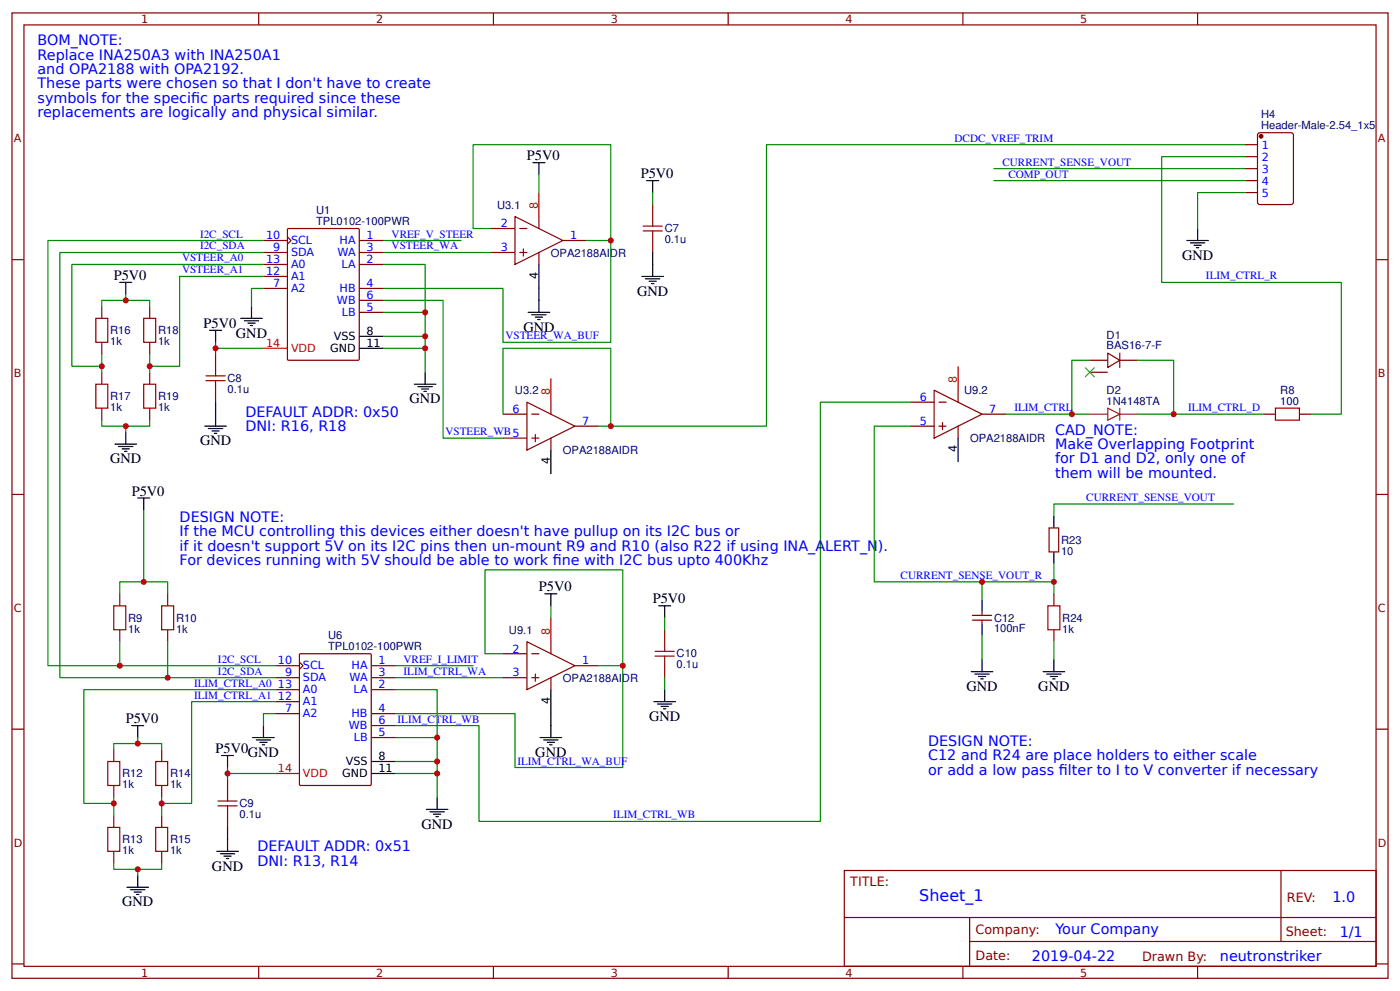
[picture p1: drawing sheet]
<svg xmlns="http://www.w3.org/2000/svg" width="309mm" height="219mm" viewBox="0 0 309 219" stroke-linecap="round" stroke-linejoin="round" font-family="sans-serif">
<g fill="none" stroke="#800" stroke-width=".26">
<path d="M2.6 2.9h304.1v213.2h-304.1zM5.3 5.5h298.7v208h-298.7zM57.1 2.9v2.6M109 2.9v2.6M160.9 2.9v2.6M212.7 2.9v2.6M264.6 2.9v2.6M275.2 32h2.6M275.2 34.6h2.6M275.2 37.3h2.6M275.2 39.9h2.6M277.9 29.6l.4-.3h6.9l.5 .3 .1 15.1-.3 .4-7.2 .1-.4-.3z"/>
<path d="M2.6 57.4h2.7M58.2 53.1h5.3M58.2 58.4h5.3M58.2 55.8h5.3M63.5 52.3l.8 .8-.8 .8M63.5 50.6l.3-.1h15.3l.2 .1 .1 28.7-.2 .3h-15.4l-.3-.1zM79.4 53.1h5.3M79.4 58.4h5.3M79.4 55.8h5.3M108.5 55.8h5.3M108.5 50.5h5.3M113.8 47.8l10.6 5.3-10.6 5.3z"/>
<path d="M114.8 55.8h1.6M114.8 50.5h1.6M115.6 55v1.6M119.1 47.8v2.7M119.1 55.8v2.6M124.4 53.1h5.2M144.2 45.2v2.6M144.2 53.1v2.7M275.2 42.5h2.6M304 57.4h2.7M22.5 67.7v2.6M22.5 75.6v2.7"/>
<path d="M33.1 67.7v2.6M33.1 75.6v2.7M47.6 78.3v2.6M58.2 63.7h5.3M58.2 61.1h5.3M79.4 63.7h5.3M79.4 69h5.3M79.4 66.4h5.3M240.8 79.6h3.9M244.7 78l2.7 1.6-2.7 1.6zM247.4 78v3.2M247.4 79.6h4"/>
<path d="M22.5 82.2v2.7M22.5 90.2v2.6M33.1 82.2v2.7M33.1 90.2v2.6M47.6 86.2v2.6M111.1 91.5h5.3M111.1 96.8h5.3M116.4 88.8l10.6 5.3-10.6 5.3zM117.5 91.5h1.6M117.5 96.8h1.6M118.3 96v1.6M121.7 88.8v2.7"/>
<path d="M121.7 96.8v2.6M127 94.1h5.3M201.1 94.1h5.3M201.1 88.8h5.3M206.4 86.2l10.6 5.3-10.6 5.3zM207.4 94.1h1.6M207.4 88.8h1.6M208.2 93.3v1.6M211.7 86.2v2.6M211.7 94.1v2.7M217 91.5h5.2M240.8 82.2h3.9"/>
<path d="M279.1 91.5h2.7M287.1 91.5h2.6M2.6 109.2h2.7M231.8 116.6h2.1v5.3h-2.1zM304 109.2h2.7M26.5 131.2v2.6M26.5 139.1v2.7M37 131.2v2.6M37 139.1v2.7M146.8 139.1v2.7M214.8 137h4.3M214.8 135.9h4.3"/>
<path d="M217 135.1v.8M217 137v.8M232.8 131.2v2.6M232.8 139.1v2.7M60.9 147.1h5.2M60.9 152.3h5.2M60.9 149.7h5.2M60.9 157.6h5.2M60.9 155h5.2M66.1 146.3l.8 .8-.8 .7M66.2 144.5l.2-.1h15.4l.2 .1v28.7l-.1 .3h-15.5l-.2-.1zM82 147.1h5.3"/>
<path d="M82 152.3h5.3M82 149.7h5.3M82 157.6h5.3M111.1 149.7h5.3M111.1 144.4h5.3M116.4 141.8l10.6 5.3-10.6 5.2zM117.5 149.7h1.6M117.5 144.4h1.6M118.3 148.9v1.6M121.7 141.8v2.6M121.7 149.7v2.6M127 147.1h5.3"/>
<path d="M146.8 147.1v2.6M2.6 161.1h2.7M25.1 165.6v2.6M25.1 173.5v2.7M35.7 165.6v2.6M35.7 173.5v2.7M50.3 172.2v2.6M82 162.9h5.3M82 160.3h5.3M304 161.1h2.7M25.1 180.1v2.7M25.1 188.1v2.6"/>
<path d="M35.7 180.1v2.7M35.7 188.1v2.6M50.3 180.1v2.7M186.5 192.3h117.5v21.2h-117.5zM283 192.3v15.7M2.6 212.9h2.7M57.1 213.5v2.6M109 213.5v2.6M160.9 213.5v2.6M186.6 202.7h117.3M212.7 213.5v2.6M214.2 208h89.7"/>
<path d="M214.2 202.7v10.6M264.6 213.5v2.6M304 212.9h2.7"/>
</g>
<g fill="none" stroke="#000" stroke-width=".26">
<path d="M117.7 35.9h2.7M119.1 35.9v2.7M142.9 39.9h2.6M144.2 39.9v2.6M119.1 58.4v10.6M144.2 55.8v5.3M262.2 53.1h4.8M263 53.7h3.2M263.8 54.2h1.6M264.3 54.7h.5M264.6 50.5v2.6M26.5 62.4h2.6"/>
<path d="M27.8 62.4v2.6M46.3 73h2.6M47.6 73v2.6M53.2 70.3h4.7M54 70.9h3.1M54.8 71.4h1.6M55.3 71.9h.5M55.6 67.7v2.6M79.4 74.3h5.3M79.4 76.9h5.3M116.7 69h4.7M117.5 69.5h3.1"/>
<path d="M118.3 70.1h1.6M118.8 70.6h.5M141.8 61.1h4.8M142.6 61.6h3.2M143.4 62.1h1.6M143.9 62.7h.6M25.4 98.1h4.8M26.2 98.6h3.2M27 99.2h1.6M27.5 99.7h.5M27.8 95.5v2.6M45.2 94.1h4.8"/>
<path d="M46 94.7h3.2M46.8 95.2h1.6M47.4 95.7h.5M47.6 88.8v5.3M91.5 84.9h4.8M92.3 85.4h3.2M93.1 85.9h1.6M93.7 86.5h.5M93.9 82.2v2.7M121.7 99.4v5.3M211.7 96.8v5.3M30.4 110h2.7"/>
<path d="M31.7 110v2.7M232.8 114v2.6M120.4 131.2h2.6M121.7 131.2v2.6M145.5 133.8h2.7M146.8 133.8v2.7M217 132.5v2.6M217 137.8v2.6M232.8 121.9v2.7M121.7 152.3v10.6M144.5 155h4.7M145.3 155.5h3.1"/>
<path d="M146 156.1h1.6M146.6 156.6h.5M146.8 152.3v2.7M214.6 148.4h4.7M215.4 148.9h3.1M216.2 149.4h1.6M216.7 150h.5M217 145.7v2.7M230.5 148.4h4.7M231.2 148.9h3.2M232 149.4h1.6M232.6 150h.5"/>
<path d="M232.8 145.7v2.7M29.1 160.3h2.6M30.4 160.3v2.6M48.9 166.9h2.7M50.3 166.9v2.6M55.8 162.9h4.8M56.6 163.5h3.2M57.4 164h1.6M57.9 164.5h.6M58.2 160.3v2.6M82 168.2h5.3M82 170.9h5.3"/>
<path d="M94.2 178.8h4.8M95 179.3h3.2M95.8 179.9h1.6M96.6 176.2v2.6M119.3 162.9h4.8M120.1 163.5h3.2M120.9 164h1.6M121.4 164.5h.6M28 196h4.8M28.8 196.5h3.2M29.6 197.1h1.6M30.2 197.6h.5"/>
<path d="M30.4 193.4v2.6M47.9 188.1h4.8M48.7 188.6h3.2M49.5 189.1h1.6M50 189.7h.5M50.3 182.8v5.3M96.3 180.4h.5"/>
</g>
<path d="M119.1 42.5v5.3M47.6 75.6v2.7M58.2 76.9h5.3M121.7 83.6v5.2M211.7 80.9v5.3M121.7 136.5v5.3M50.3 169.5v2.7M60.9 170.9h5.2" fill="none" stroke="#f00" stroke-width=".26"/>
<g fill="none" stroke="#080" stroke-width=".26">
<path d="M119.1 38.6v3.9M219.6 37.3h55.6M219.6 39.9h55.6M275.2 32h-105.9v62.1h-34.4M275.2 34.6h-18.6v27.8h39.7v29.1h-6.6M58.2 53.1h-47.6v94h50.3M58.2 55.8h-45v93.9h47.7M58.2 58.4h-42.3v22.5h6.6M84.7 58.4h9.2v23.8M84.7 55.8h23.8M84.7 53.1h17.2M108.5 50.5h-4v-18.5h30.4v21.1h-5.3"/>
<path d="M134.9 53.1v22.5h-23.8v-11.9h-26.4M144.2 42.5v2.7M275.2 42.5h-10.6v8M22.5 67.7v-1.3h10.6v1.3M22.5 78.3v3.9M27.8 65v1.4M33.1 78.3v3.9M47.6 76.9h10.6M58.2 61.1h-18.5v19.8h-6.6M58.2 63.7h-2.6v4M84.7 66.4h13.2v30.4h13.2M84.7 76.9h9.2"/>
<path d="M84.7 69h9.2M84.7 74.3h9.2M240.8 79.6h-4v11.9h4M251.4 79.6h7.9v11.9M22.5 92.8v1.3h10.6v-1.3M27.8 94.1v1.4M111.1 91.5v-14.6h23.8v17.2h-2.6M201.1 88.8h-19.9v92.7h-75.4v-21.2h-18.5M201.1 94.1h-8v34.4h23.9M222.2 91.5h14.6M251.4 91.5h27.7M31.7 112.7v15.8"/>
<path d="M272.5 111.3h-39.7v2.7M26.5 131.2v-2.7h10.5v2.7M121.7 133.8v2.7M146.8 136.5v2.6M232.8 128.5h-15.8v4M232.8 124.6v6.6M26.5 141.8v5.3M37 141.8v7.9M60.9 152.3h-42.4v25.2h6.6M60.9 155h-18.6v22.5h-6.6M60.9 157.6h-2.7v2.7M87.3 152.3h9.3v23.9"/>
<path d="M87.3 149.7h23.8M87.3 147.1h17.2M111.1 144.4h-3.9v-18.5h30.4v21.2h-5.3M137.6 147.1v22.4h-23.8v-11.9h-26.5M146.8 149.7v2.6M217 140.4v5.3M232.8 141.8v3.9M25.1 165.6v-1.3h10.6v1.3M25.1 176.2v3.9M30.4 162.9v1.4M35.7 176.2v3.9M50.3 170.9h10.6"/>
<path d="M87.3 170.9h9.3M87.3 162.9h9.3M87.3 168.2h9.3M25.1 190.7v1.3h10.6v-1.3M30.4 192v1.4"/>
</g>
<g fill="none" stroke="#a00000" stroke-width=".26">
<path d="M142.1 51h4.2M142.1 50h4.2M144.2 47.8v2.2M144.2 51v2.1M21.2 70.3h2.6v5.3h-2.6zM31.7 70.3h2.7v5.3h-2.7zM21.2 84.9h2.6v5.3h-2.6zM31.7 84.9h2.7v5.3h-2.7zM45.5 84.1h4.2M45.5 83h4.2M47.6 80.9v2.1M47.6 84.1v2.1"/>
<path d="M281.8 90.2h5.3v2.6h-5.3zM25.1 133.8h2.7v5.3h-2.7zM35.7 133.8h2.7v5.3h-2.7zM231.5 133.8h2.7v5.3h-2.7zM144.7 144.9h4.3M144.7 143.9h4.3M146.8 141.8v2.1M146.8 144.9v2.2M23.8 168.2h2.7v5.3h-2.7zM34.4 168.2h2.6v5.3h-2.6zM48.2 178h4.2M48.2 177h4.2"/>
<path d="M50.3 174.8v2.2M50.3 178v2.1M23.8 182.8h2.7v5.3h-2.7zM34.4 182.8h2.6v5.3h-2.6z"/>
</g>
<path d="M240.8 91.5h3.9M244.7 90.2l2.7 1.3-2.7 1.3zM247.4 90.2v2.6M247.4 91.5h4" fill="none" stroke="#8d2323" stroke-width=".26"/>
<path d="M239.7 81.2l2.1 2.1zM241.8 81.2l-2.1 2.1z" fill="#000" stroke="#3c3" stroke-width=".26"/>
<circle cx="278.6" cy="30.1" r=".4" fill="#800" stroke="#800" stroke-width=".26"/>
<g fill="#c00">
<circle cx="217" cy="128.5" r=".66"/>
<circle cx="93.9" cy="74.3" r=".66"/>
<circle cx="96.6" cy="170.9" r=".66"/>
<circle cx="96.6" cy="162.9" r=".66"/>
<circle cx="236.8" cy="91.5" r=".66"/>
<circle cx="134.9" cy="94.1" r=".66"/>
<circle cx="22.5" cy="80.9" r=".66"/>
<circle cx="35.7" cy="177.5" r=".66"/>
<circle cx="30.4" cy="192" r=".66"/>
<circle cx="30.4" cy="164.3" r=".66"/>
<circle cx="26.5" cy="147.1" r=".66"/>
<circle cx="50.3" cy="170.9" r=".66"/>
<circle cx="137.6" cy="147.1" r=".66"/>
<circle cx="134.9" cy="53.1" r=".66"/>
<circle cx="47.6" cy="76.9" r=".66"/>
<circle cx="37" cy="149.7" r=".66"/>
<circle cx="31.7" cy="128.5" r=".66"/>
<circle cx="25.1" cy="177.5" r=".66"/>
<circle cx="27.8" cy="66.4" r=".66"/>
<circle cx="27.8" cy="94.1" r=".66"/>
<circle cx="33.1" cy="80.9" r=".66"/>
<circle cx="259.3" cy="91.5" r=".66"/>
<circle cx="232.8" cy="128.5" r=".66"/>
<circle cx="96.6" cy="168.2" r=".66"/>
<circle cx="93.9" cy="69" r=".66"/>
<circle cx="93.9" cy="76.9" r=".66"/>
</g>
<text font-size="3.5" fill="#00f" x="203.1" y="199.1">Sheet_1</text>
<g font-size="3.2" fill="#00f">
<text x="8.3" y="10">BOM_NOTE:</text>
<text x="8.3" y="13.2">Replace INA250A3 with INA250A1</text>
<text x="8.3" y="16.4">and OPA2188 with OPA2192.</text>
<text x="8.3" y="19.5">These parts were chosen so that I don't have to create</text>
<text x="8.3" y="22.7">symbols for the specifc parts required since these</text>
<text x="42.2" y="22.7">i</text>
<text x="8.3" y="25.9">replacements are logically and physical similar.</text>
<text x="54.2" y="92.1">DEFAULT ADDR: 0x50</text>
<text x="54.2" y="95.2">DNI: R16, R18</text>
<text x="233.1" y="96">CAD_NOTE:</text>
<text x="233.1" y="99.2">Make Overlapping Footprint</text>
<text x="233.1" y="102.3">for D1 and D2, only one of</text>
<text x="233.1" y="105.5">them will be mounted.</text>
<text x="39.7" y="115.3">DESIGN NOTE:</text>
<text x="39.7" y="118.5">If the MCU controlling this devices either doesn't have pullup on its I2C bus or</text>
<text x="39.7" y="121.7">if it doesn't support 5V on its I2C pins then un-mount R9 and R10 (also R22 if using INA_ALERT_N).</text>
<text x="39.7" y="124.8">For devices running with 5V should be able to work fne with I2C bus upto 400Khz</text>
<text x="122.1" y="124.8">i</text>
<text x="205.1" y="164.8">DESIGN NOTE:</text>
<text x="205.1" y="168">C12 and R24 are place holders to either scale</text>
<text x="205.1" y="171.1">or add a low pass flter to I to V converter if necessary</text>
<text x="233.9" y="171.1">i</text>
<text x="56.9" y="188.1">DEFAULT ADDR: 0x51</text>
<text x="56.9" y="191.2">DNI: R13, R14</text>
<text x="294.4" y="199.2">1.0</text>
<text x="233.2" y="206.4">Your Company</text>
<text x="296" y="207">1/1</text>
<text x="228" y="212.3">2019-04-22</text>
<text x="269.5" y="212.2">neutronstriker</text>
</g>
<g font-size="3.2">
<text x="116.4" y="35.4">P5V0</text>
<text x="141.6" y="39.4">P5V0</text>
<text x="261.1" y="57.4">GND</text>
<text x="25.1" y="61.9">P5V0</text>
<text x="140.8" y="65.3">GND</text>
<text x="45" y="72.4">P5V0</text>
<text x="52.1" y="74.6">GND</text>
<text x="115.6" y="73.2">GND</text>
<text x="90.5" y="89.1">GND</text>
<text x="44.2" y="98.4">GND</text>
<text x="24.3" y="102.3">GND</text>
<text x="29.1" y="109.5">P5V0</text>
<text x="119.1" y="130.7">P5V0</text>
<text x="144.2" y="133.3">P5V0</text>
<text x="213.5" y="152.6">GND</text>
<text x="229.4" y="152.6">GND</text>
<text x="27.8" y="159.8">P5V0</text>
<text x="143.4" y="159.2">GND</text>
<text x="47.6" y="166.4">P5V0</text>
<text x="54.8" y="167.2">GND</text>
<text x="118.3" y="167.2">GND</text>
<text x="93.1" y="183">GND</text>
<text x="46.8" y="192.3">GND</text>
<text x="27" y="200.2">GND</text>
</g>
<g font-size="2.8" fill="#800">
<text x="187.9" y="195.7">TITLE:</text>
<text x="284.3" y="199.2">REV:</text>
<text x="215.5" y="206.4">Company:</text>
<text x="284.1" y="206.9">Sheet:</text>
<text x="215.5" y="212.1">Date:</text>
<text x="252.3" y="212.2">Drawn By:</text>
</g>
<g font-size="2.5" fill="#800">
<text x="31.2" y="5.1">1</text>
<text x="83.1" y="5.1">2</text>
<text x="134.9" y="5.1">3</text>
<text x="186.8" y="5.1">4</text>
<text x="238.7" y="5.1">5</text>
<text x="3" y="31.4">A</text>
<text x="304.4" y="31.4">A</text>
<text x="3" y="83.3">B</text>
<text x="304.4" y="83.3">B</text>
<text x="3" y="135.1">C</text>
<text x="304.4" y="135.1">C</text>
<text x="3" y="187">D</text>
<text x="304.4" y="187">D</text>
<text x="31.2" y="215.7">1</text>
<text x="83.1" y="215.7">2</text>
<text x="134.9" y="215.7">3</text>
<text x="186.8" y="215.7">4</text>
<text x="238.7" y="215.7">5</text>
</g>
<g font-size="2.5" fill="#000080">
<text x="278.6" y="28.5">Header-Male-2.54_1x5</text>
<text x="278.6" y="26.1">H4</text>
<text x="69.8" y="47.3">U1</text>
<text x="109.8" y="46.1">U3.1</text>
<text x="69.8" y="49.7">TPL0102-100PWR</text>
<text x="146.8" y="53.7">0.1u</text>
<text x="146.8" y="51.3">C7</text>
<text x="121.7" y="56.7">OPA2188AIDR</text>
<text x="24.3" y="76.2">1k</text>
<text x="24.3" y="73.8">R16</text>
<text x="34.9" y="76.2">1k</text>
<text x="34.9" y="73.8">R18</text>
<text x="244.5" y="77.2">BAS16-7-F</text>
<text x="244.5" y="74.8">D1</text>
<text x="24.3" y="88.4">R17</text>
<text x="34.9" y="88.4">R19</text>
<text x="50.3" y="86.8">0.1u</text>
<text x="50.3" y="84.4">C8</text>
<text x="113.8" y="87.1">U3.2</text>
<text x="213" y="87.1">U9.2</text>
<text x="244.5" y="89.4">1N4148TA</text>
<text x="244.5" y="87">D2</text>
<text x="282.8" y="89.4">100</text>
<text x="282.8" y="87">R8</text>
<text x="24.3" y="90.8">1k</text>
<text x="34.9" y="90.8">1k</text>
<text x="124.4" y="100.4">OPA2188AIDR</text>
<text x="214.3" y="97.7">OPA2188AIDR</text>
<text x="234.4" y="122.5">10</text>
<text x="234.4" y="120.1">R23</text>
<text x="28.3" y="137.3">R9</text>
<text x="38.9" y="137.3">R10</text>
<text x="219.6" y="137.4">C12</text>
<text x="234.7" y="137.3">R24</text>
<text x="28.3" y="139.7">1k</text>
<text x="38.9" y="139.7">1k</text>
<text x="72.5" y="143.6">TPL0102-100PWR</text>
<text x="72.5" y="141.2">U6</text>
<text x="112.4" y="140">U9.1</text>
<text x="219.6" y="139.7">100nF</text>
<text x="234.7" y="139.7">1k</text>
<text x="149.5" y="147.6">0.1u</text>
<text x="149.5" y="145.2">C10</text>
<text x="124.4" y="150.6">OPA2188AIDR</text>
<text x="27" y="171.7">R12</text>
<text x="37.6" y="171.7">R14</text>
<text x="27" y="174.1">1k</text>
<text x="37.6" y="174.1">1k</text>
<text x="52.9" y="178.3">C9</text>
<text x="52.9" y="180.7">0.1u</text>
<text x="27" y="188.7">1k</text>
<text x="27" y="186.3">R13</text>
<text x="37.6" y="188.7">1k</text>
<text x="37.6" y="186.3">R15</text>
</g>
<g font-size="2.5" fill="#00f">
<text x="210.9" y="31.3">DCDC_VREF_TRIM</text>
<text x="278.8" y="33">1</text>
<text x="278.8" y="35.7">2</text>
<text x="221.5" y="36.6">CURRENT_SENSE_VOUT</text>
<text x="222.8" y="39.2">COMP_OUT</text>
<text x="278.8" y="38.3">3</text>
<text x="278.8" y="41">4</text>
<text x="278.8" y="43.6">5</text>
<text x="44.2" y="52.5">I2C_SCL</text>
<text x="58.8" y="52.9">10</text>
<text x="64.3" y="53.9">SCL</text>
<text x="75" y="53.9">HA</text>
<text x="81" y="52.9">1</text>
<text x="86.5" y="52.5">VREF_V_STEER</text>
<text x="110.6" y="50.2">2</text>
<text x="125.9" y="52.9">1</text>
<text x="40.2" y="57.8">VSTEER_A0</text>
<text x="44.2" y="55.1">I2C_SDA</text>
<text x="58.8" y="58.2">13</text>
<text x="60.3" y="55.5">9</text>
<text x="64.3" y="56.6">SDA</text>
<text x="64.3" y="59.2">A0</text>
<text x="74.6" y="56.6">WA</text>
<text x="75.5" y="59.2">LA</text>
<text x="81" y="58.2">2</text>
<text x="81" y="55.5">3</text>
<text x="86.5" y="55.1">VSTEER_WA</text>
<text x="110.6" y="55.5">3</text>
<text x="40.2" y="60.4">VSTEER_A1</text>
<text x="58.8" y="60.8">12</text>
<text x="60.3" y="63.4">7</text>
<text x="64.3" y="64.5">A2</text>
<text x="64.3" y="61.9">A1</text>
<text x="75" y="64.5">HB</text>
<text x="81" y="63.4">4</text>
<text x="266.4" y="61.7">ILIM_CTRL_R</text>
<text x="74.4" y="67.2">WB</text>
<text x="75.5" y="69.8">LB</text>
<text x="81" y="68.7">5</text>
<text x="81" y="66.1">6</text>
<text x="111.7" y="75">VSTEER_WA_BUF</text>
<text x="203.2" y="88.6">6</text>
<text x="113.3" y="91.2">6</text>
<text x="128.6" y="93.9">7</text>
<text x="203.2" y="93.9">5</text>
<text x="218.5" y="91.2">7</text>
<text x="224.1" y="90.8">ILIM_CTRL</text>
<text x="262.5" y="90.8">ILIM_CTRL_D</text>
<text x="98.4" y="96.1">VSTEER_WB5</text>
<text x="240" y="110.7">CURRENT_SENSE_VOUT</text>
<text x="199" y="127.9">CURRENT_SENSE_VOUT_R</text>
<text x="48.2" y="146.4">I2C_SCL</text>
<text x="48.2" y="149">I2C_SDA</text>
<text x="61.4" y="146.8">10</text>
<text x="63" y="149.4">9</text>
<text x="66.9" y="147.8">SCL</text>
<text x="77.7" y="147.8">HA</text>
<text x="83.6" y="146.8">1</text>
<text x="83.6" y="149.4">3</text>
<text x="89.2" y="146.4">VREF_I_LIMIT</text>
<text x="89.2" y="149">ILIM_CTRL_WA</text>
<text x="113.3" y="149.4">3</text>
<text x="113.3" y="144.1">2</text>
<text x="128.6" y="146.8">1</text>
<text x="42.9" y="151.7">ILIM_CTRL_A0</text>
<text x="42.9" y="154.3">ILIM_CTRL_A1</text>
<text x="61.4" y="154.7">12</text>
<text x="61.4" y="152.1">13</text>
<text x="66.9" y="150.5">SDA</text>
<text x="66.9" y="155.8">A1</text>
<text x="66.9" y="153.1">A0</text>
<text x="77.2" y="150.5">WA</text>
<text x="78.1" y="153.1">LA</text>
<text x="83.6" y="152.1">2</text>
<text x="63" y="157.4">7</text>
<text x="66.9" y="158.4">A2</text>
<text x="77.1" y="161.1">WB</text>
<text x="77.7" y="158.4">HB</text>
<text x="83.6" y="157.4">4</text>
<text x="83.6" y="160">6</text>
<text x="87.8" y="159.6">ILIM_CTRL_WB</text>
<text x="78.2" y="163.7">LB</text>
<text x="83.6" y="162.7">5</text>
<text x="114.3" y="168.9">ILIM_CTRL_WA_BUF</text>
<text x="135.5" y="180.8">ILIM_CTRL_WB</text>
</g>
<g font-size="2.5" fill="#f00">
<text x="118.8" y="46.2" transform="rotate(-90 118.8 46.2)">8</text>
<text x="58.8" y="76.7">14</text>
<text x="64.3" y="77.7">VDD</text>
<text x="121.4" y="87.3" transform="rotate(-90 121.4 87.3)">8</text>
<text x="211.4" y="84.6" transform="rotate(-90 211.4 84.6)">8</text>
<text x="121.4" y="140.2" transform="rotate(-90 121.4 140.2)">8</text>
<text x="61.4" y="170.6">14</text>
<text x="66.9" y="171.7">VDD</text>
</g>
<g font-size="2.5">
<text x="118.8" y="61.6" transform="rotate(-90 118.8 61.6)">4</text>
<text x="72.9" y="77.7">GND</text>
<text x="73.8" y="75.1">VSS</text>
<text x="81" y="74">8</text>
<text x="81" y="76.7">11</text>
<text x="211.4" y="99.9" transform="rotate(-90 211.4 99.9)">4</text>
<text x="121.4" y="102.6" transform="rotate(-90 121.4 102.6)">4</text>
<text x="121.4" y="155.5" transform="rotate(-90 121.4 155.5)">4</text>
<text x="83.6" y="168">8</text>
<text x="75.6" y="171.7">GND</text>
<text x="76.4" y="169">VSS</text>
<text x="83.6" y="170.6">11</text>
</g>
</svg>
